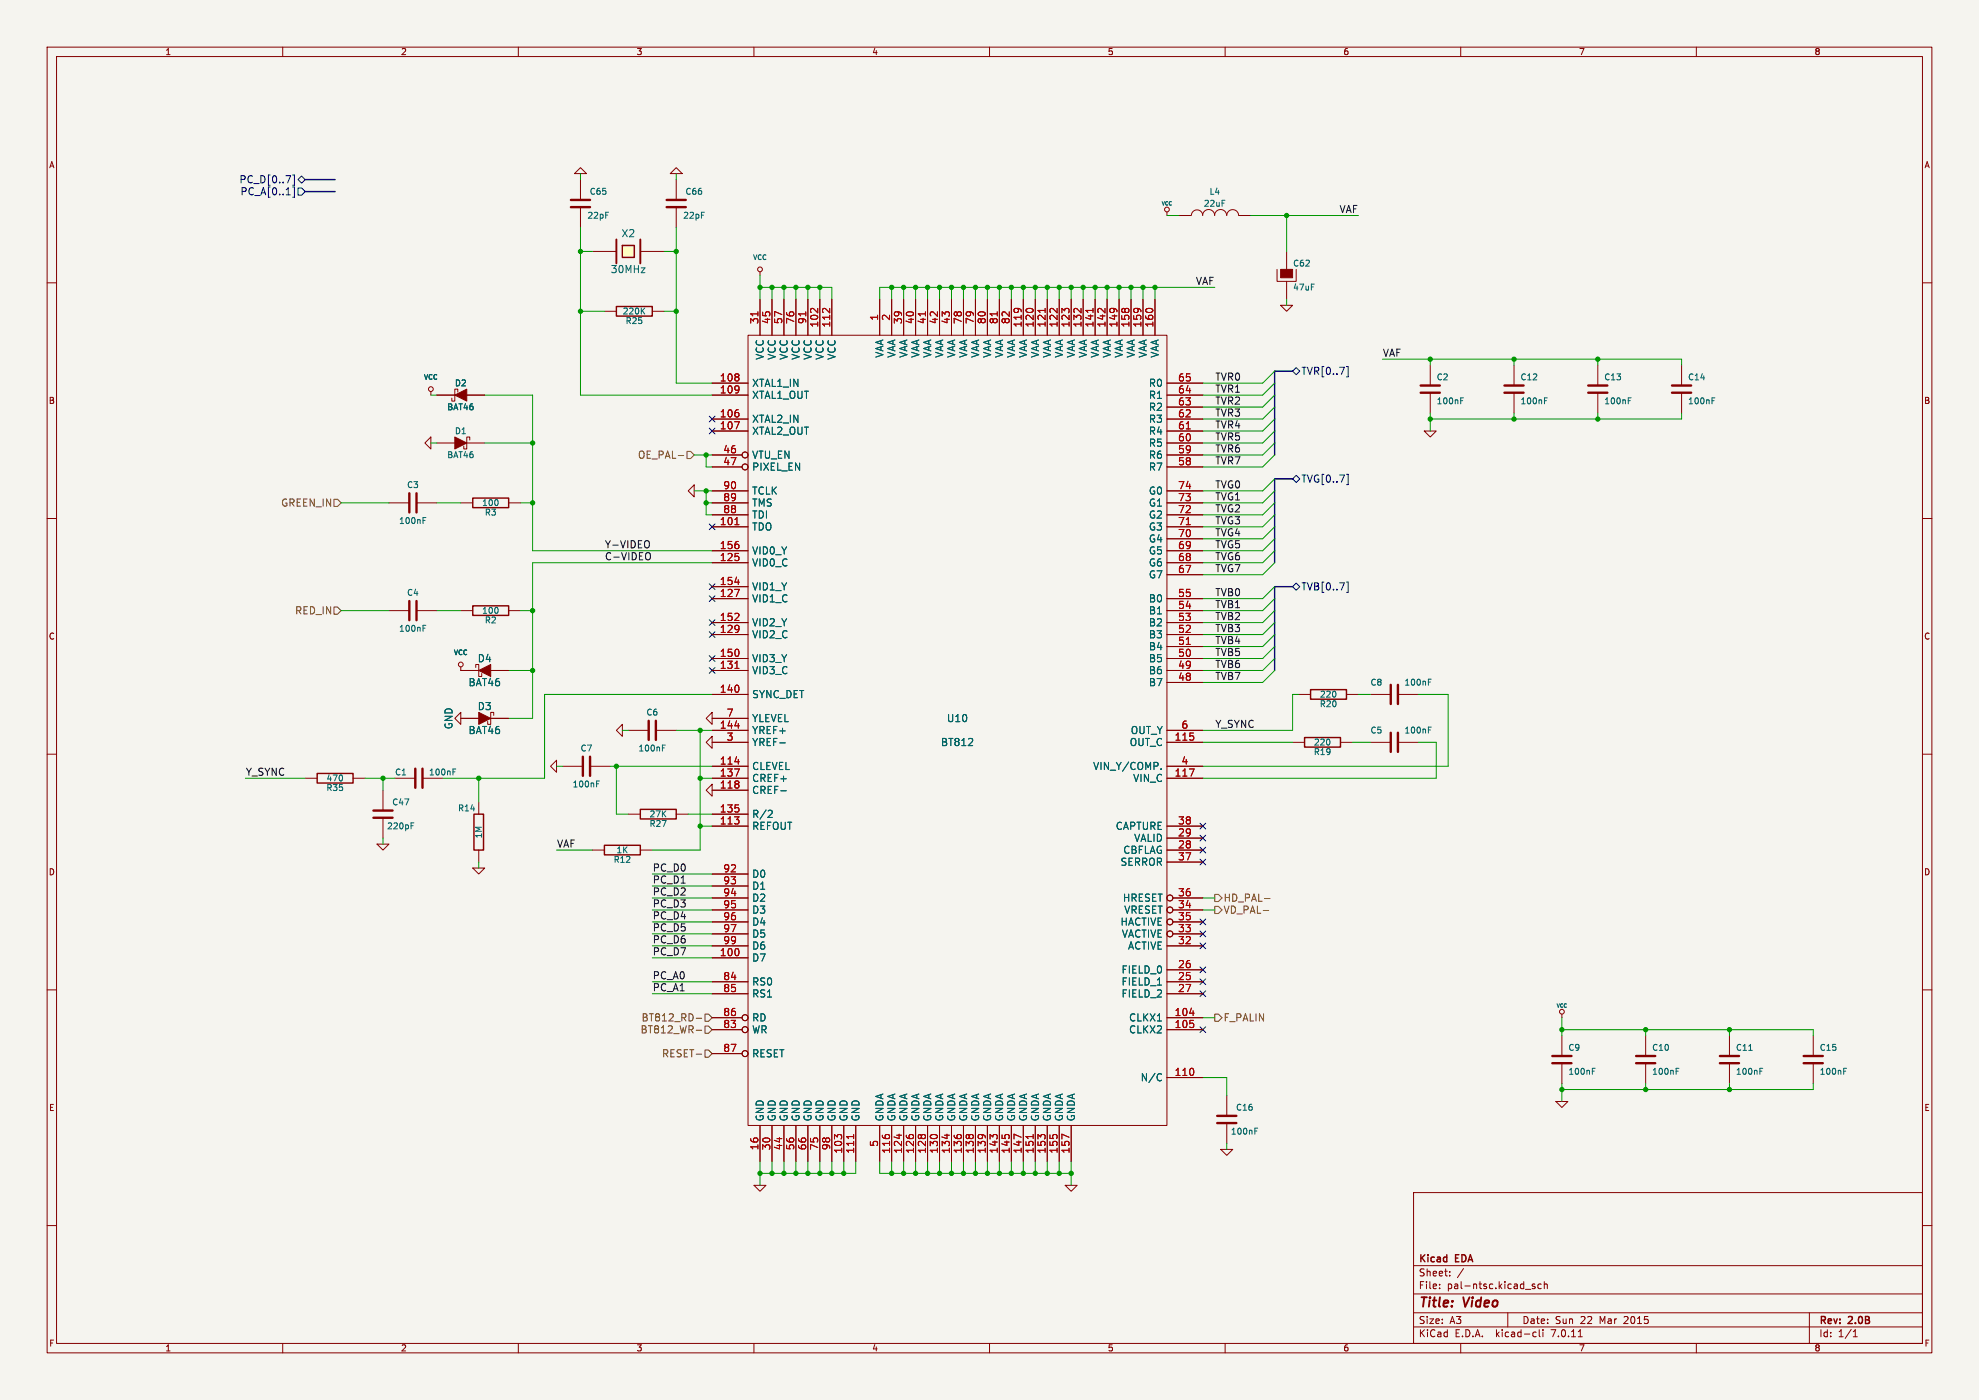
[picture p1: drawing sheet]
<svg xmlns="http://www.w3.org/2000/svg" width="420mm" height="297mm" viewBox="0 0 420 297" stroke-linecap="round" stroke-linejoin="round" font-family="sans-serif">
<path d="M0 0h420v297h-420z" fill="#f5f4ef" stroke="#f5f4ef" stroke-width=".21"/>
<g fill="none" stroke="#840000" stroke-width=".21">
<path d="M10 10h400v277h-400zM12 12h396v273h-396zM60 10v2M110 10v2M160 10v2M210 10v2M260 10v2M310 10v2M360 10v2M121.9 36.8l1.3-1.2 1.3 1.2zM123.2 38.1v4.3M142.2 36.8l1.3-1.2 1.3 1.2z"/>
<path d="M143.5 38.1v4.3M10 60h2M123.2 43.9v4.4M143.5 43.9v4.4M161.3 57.7v.7M247.6 45v.7M250.2 45.7h2.5M252.8 45.7a1.21 1.21 0 0 1 1.2-1.2 1.21 1.21 0 0 1 1.2 1.2M255.2 45.7a1.28 1.28 0 0 1 1.3-1.3 1.28 1.28 0 0 1 1.3 1.3M257.8 45.7a1.3 1.3 0 0 1 1.3-1.3 1.3 1.3 0 0 1 1.2 1.3 1.26 1.26 0 0 1 1.3-1.2 1.26 1.26 0 0 1 1.3 1.2M262.9 45.7h2.5M271 57.2v2.5h4.1v-2.5"/>
<path d="M273 53.3v3.9M273 59.7v3.8M408 60h2M128.3 66h2.5M138.4 66h2.6M158.7 71.1h88.9v167.7h-88.9zM161.3 63.5v7.6M163.8 63.5v7.6M166.4 63.5v7.6M168.9 63.5v7.6M171.4 63.5v7.6M174 63.5v7.6"/>
<path d="M176.5 63.5v7.6M186.7 63.5v7.6M189.2 63.5v7.6M191.8 63.5v7.6M194.3 63.5v7.6M196.8 63.5v7.6M199.4 63.5v7.6M201.9 63.5v7.6M204.5 63.5v7.6M207 63.5v7.6M209.5 63.5v7.6M212.1 63.5v7.6"/>
<path d="M214.6 63.5v7.6M217.2 63.5v7.6M219.7 63.5v7.6M222.2 63.5v7.6M224.8 63.5v7.6M227.3 63.5v7.6M229.9 63.5v7.6M232.4 63.5v7.6M234.9 63.5v7.6M237.5 63.5v7.6M240 63.5v7.6M242.6 63.5v7.6"/>
<path d="M245.1 63.5v7.6M271.8 64.8h2.5l-1.3 1.2zM303.5 77.5v4.3M339.1 77.5v4.3M356.9 77.5v4.3M90.2 94l1.2-1.3v2.6zM91.4 83.1v.7M92.7 83.8h3.8M92.7 94h3.8M97.2 83.2v-.6h-.7v2.5h-.6v-.6M99.1 83.8h3.8M99.1 94h3.8"/>
<path d="M99.7 93.3v-.6h-.6v2.6h-.7v-.7M151.1 83.8h7.6M151.1 88.9h7.6M151.1 91.4h7.6M151.1 81.3h7.6M151.1 96.5h6.4M151.1 99.1h6.4M247.6 83.8h7.7M247.6 94h7.7M247.6 88.9h7.7M247.6 91.4h7.7M247.6 81.3h7.7"/>
<path d="M247.6 96.5h7.7M247.6 99.1h7.7M247.6 86.4h7.7M303.5 83.3v4.3M339.1 83.3v4.3M356.9 83.3v4.3M10 110h2M82.5 106.7h4.4M88.4 106.7h4.3M97.8 106.7h2.5M107.9 106.7h2.6M146 104.1l1.3-1.2v2.5z"/>
<path d="M151.1 106.7h7.6M151.1 111.8h7.6M151.1 119.4h7.6M151.1 116.8h7.6M151.1 109.2h7.6M151.1 104.1h7.6M247.6 106.7h7.7M247.6 111.8h7.7M247.6 119.4h7.7M247.6 116.8h7.7M247.6 114.3h7.7M247.6 109.2h7.7"/>
<path d="M247.6 104.1h7.7M408 110h2M82.5 129.5h4.4M88.4 129.5h4.3M97.8 129.5h2.5M107.9 129.5h2.6M151.1 127h7.6M151.1 134.6h7.6M151.1 139.7h7.6M151.1 132.1h7.6M151.1 124.5h7.6M247.6 127h7.7"/>
<path d="M247.6 134.6h7.7M247.6 139.7h7.7M247.6 132.1h7.7M247.6 137.2h7.7M247.6 129.5h7.7M247.6 121.9h7.7M10 160h2M96.5 152.4l1.3-1.3v2.6zM97.8 141.5v.7h3.8M97.8 152.4h3.8M101 141.6v-.6h.6v2.5h.6v-.6M104.1 152.4h3.8"/>
<path d="M104.1 142.2h3.8M104.8 151.8v-.7h-.7v2.6h-.6v-.7M130.8 154.9l1.3-1.2v2.5zM149.9 152.4l1.2-1.3v2.6zM149.9 157.5l1.2-1.3v2.6zM151.1 152.4h7.6M151.1 142.2h7.6M151.1 157.5h7.6M151.1 147.3h7.6M151.1 154.9h7.6M247.6 142.2h7.7M247.6 157.5h7.7"/>
<path d="M247.6 154.9h7.7M247.6 144.8h7.7M408 160h2M80 179.1h2.5l-1.2 1.2zM81.3 167.6v4.4M81.3 173.5v4.3M83.8 165.1h4.3M89.7 165.1h4.3M116.8 162.6l1.3-1.3v2.5zM133.3 172.7h2.6M143.5 172.7h2.5M149.9 167.6l1.2-1.2v2.5z"/>
<path d="M151.1 165.1h7.6M151.1 172.7h7.6M151.1 175.3h7.6M151.1 162.6h7.6M151.1 167.6h7.6M247.6 165.1h7.7M247.6 175.3h7.7M247.6 162.6h7.7M247.6 177.8h7.7M125.7 180.3h2.6M135.9 180.3h2.5M151.1 198.1h7.6"/>
<path d="M151.1 193h7.6M151.1 195.6h7.6M151.1 190.5h7.6M151.1 185.4h7.6M151.1 188h7.6M247.6 180.3h7.7M247.6 182.9h7.7M248.9 198.1h6.4M248.9 193h6.4M248.9 195.6h6.4M248.9 190.5h6.4M10 210h2"/>
<path d="M151.1 203.2h7.6M151.1 215.9h6.4M151.1 218.4h6.4M151.1 208.3h7.6M151.1 210.8h7.6M151.1 200.7h7.6M247.6 215.9h7.7M247.6 218.4h7.7M247.6 208.3h7.7M247.6 205.7h7.7M247.6 210.8h7.7M247.6 200.7h7.7"/>
<path d="M331.5 215.1v.8M331.5 219.7v4.3M349.2 219.7v4.3M367 219.7v4.3M384.8 219.7v4.3M408 210h2M151.1 223.5h6.4M161.3 238.8v7.6M163.8 238.8v7.6M166.4 238.8v7.6M168.9 238.8v7.6M171.4 238.8v7.6"/>
<path d="M174 238.8v7.6M176.5 238.8v7.6M179.1 238.8v7.6M181.6 238.8v7.6M186.7 238.8v7.6M189.2 238.8v7.6M191.8 238.8v7.6M194.3 238.8v7.6M196.8 238.8v7.6M199.4 238.8v7.6M201.9 238.8v7.6M204.5 238.8v7.6"/>
<path d="M207 238.8v7.6M209.5 238.8v7.6M212.1 238.8v7.6M214.6 238.8v7.6M217.2 238.8v7.6M219.7 238.8v7.6M222.2 238.8v7.6M224.8 238.8v7.6M227.3 238.8v7.6M247.6 228.6h7.7M330.2 233.7h2.5l-1.2 1.2zM331.5 225.6v4.3"/>
<path d="M349.2 225.6v4.3M367 225.6v4.3M384.8 225.6v4.3M10 260h2M226.1 251.5h2.5l-1.3 1.2zM259.1 243.8h2.5l-1.3 1.3zM300 253h108v32h-108zM408 260h2M300 278.5h108M300 274.5h108M300 268.5h108M305.5 273.2v.2"/>
<path d="M305.5 272.5v.1M307.7 270.5v.2M307.7 269.8v.1M310.6 269.1l-1.3 1.9M320 278.5v3M323.7 273.5h1.2M325.7 272.5l-.3-.1-.2 .2v.2l.5 .2v.3h-.5M327.1 272.5l-.4-.1-.3 .3 .1 .6h.6M327.7 272.5l.2-.1 .4 .1 .1 .9M327.7 271.9v1.5M384 278.5v6.5M60 285v2"/>
<path d="M110 285v2M160 285v2M210 285v2M260 285v2M300 281.5h108M310 285v2M325.6 282.6l.4 .1M326 283.5l-.4 .1M326.7 282.1v1.3l.2 .2M327.4 282.1v.1M327.4 282.6v1M334.9 283.6h.9"/>
<path d="M360 285v2M393.3 283.6h.9M393.3 282.5l.4-.4v1.5"/>
<circle cx="161.3" cy="57.2" r=".51"/>
<circle cx="247.7" cy="44.5" r=".51"/>
<circle cx="91.4" cy="82.6" r=".51"/>
<circle cx="158.1" cy="99.1" r=".63"/>
<circle cx="158.1" cy="96.5" r=".63"/>
<circle cx="97.8" cy="141" r=".51"/>
<circle cx="248.3" cy="198.1" r=".63"/>
<circle cx="248.3" cy="193" r=".63"/>
<circle cx="248.3" cy="195.6" r=".63"/>
<circle cx="248.3" cy="190.5" r=".63"/>
<circle cx="158.1" cy="215.9" r=".63"/>
<circle cx="158.1" cy="218.4" r=".63"/>
<circle cx="331.5" cy="214.6" r=".51"/>
<circle cx="158.1" cy="223.5" r=".63"/>
</g>
<g fill="#840000" stroke="#840000" stroke-width=".21">
<path d="M96.5 83.8l2.6-1.2v2.5z"/>
<path d="M101.6 151.1l2.5 1.3-2.5 1.3z"/>
<path d="M96.5 92.7l2.6 1.3-2.6 1.3z"/>
<path d="M101.6 142.2l2.5-1.2v2.5z"/>
<path d="M271.8 57.2h2.5v1.7h-2.5z"/>
</g>
<g fill="none" stroke="#840000" stroke-width=".51">
<path d="M121.2 43.9h4M121.2 42.4h4M141.5 43.9h4M141.5 42.4h4M301.5 83.3h4.1M301.5 81.8h4.1M337.1 83.3h4M337.1 81.8h4M354.8 83.3h4.1M354.8 81.8h4.1M86.9 104.6v4.1M88.4 104.6v4.1"/>
<path d="M86.9 127.5v4.1M88.4 127.5v4.1M79.2 173.5h4.1M79.2 172h4.1M88.1 163.1v4M89.7 163.1v4M329.4 225.6h4.1M329.4 224h4.1M347.2 225.6h4.1M347.2 224h4.1M365 225.6h4.1M365 224h4.1"/>
<path d="M382.8 225.6h4M382.8 224h4"/>
</g>
<path d="M130.8 65h7.6v2.1h-7.6zM100.3 105.7h7.6v2h-7.6zM100.3 128.5h7.6v2.1h-7.6zM128.3 179.3h7.6v2.1h-7.6zM135.9 171.7h7.6v2h-7.6z" fill="none" stroke="#840000" stroke-width=".3"/>
<g fill="none" stroke="#006464" stroke-width=".21">
<path d="M136.3 65.9l.5 .7M136.8 65.3l-.7 .8M310 85h.4M310 84.4h.6M345.6 85h.4M345.6 84.4h.6M363.3 85h.5M363.3 84.4h.6M89.8 110.4h.4M89.8 109.8h.6M89.8 133.3h.4M89.8 132.7h.6"/>
<path d="M165.5 157.6h1.2M87.2 175.2h.5M87.2 174.6h.6M96.1 163.7h.5M96.1 163.1h.6M163.2 171.9l.5 .1 .2 .3-.9 1.1h.9M165.7 167.8h1.2M246.4 163.1v.2M246.2 227.8l.3 .1M246.5 229.2l-.3 .1M337.9 227.2h.5M337.9 226.6h.6"/>
<path d="M355.7 227.2h.4M355.7 226.6h.6M371.1 222.8h.8M373.5 227.2h.4M373.5 226.6h.6M391.3 227.2h.4M391.3 226.6h.6"/>
</g>
<g fill="none" stroke="#a90000" stroke-width=".21">
<path d="M160.8 66.1v.9M171 66.1v.9M196.4 66.1v.9M211.6 66.1v.9M221.8 65.4v.9M232 65.4v.9M251.8 91h.8M156 111.3h.8M251.8 111.3h.8M251.8 136.7h.8M156 141.8h.8M181.2 240.7v.9"/>
<path d="M219.3 240.7v.9"/>
</g>
<path d="M132.1 52.1h2.5v2.5h-2.5z" fill="#ffffc2"/>
<path d="M130.8 50.8v5.1M135.9 50.8v5.1" fill="none" stroke="#840000" stroke-width=".41"/>
<path d="M132.1 52.1h2.5v2.5h-2.5zM276.9 156.5h7.6v2h-7.6zM278.1 146.3h7.6v2h-7.6zM67.3 164.1h7.6v2h-7.6zM100.6 172.7h2v7.6h-2z" fill="none" stroke="#840000" stroke-width=".3"/>
<g fill="none" stroke="#840000" stroke-width=".21">
<path d="M125.7 53.3h5.1M135.9 53.3h5.1M161.3 63.5v7.6M163.8 63.5v7.6M166.4 63.5v7.6M168.9 63.5v7.6M171.4 63.5v7.6M174 63.5v7.6M176.5 63.5v7.6M186.7 63.5v7.6M189.2 63.5v7.6M191.8 63.5v7.6"/>
<path d="M194.3 63.5v7.6M196.8 63.5v7.6M199.4 63.5v7.6M201.9 63.5v7.6M204.5 63.5v7.6M207 63.5v7.6M209.5 63.5v7.6M212.1 63.5v7.6M214.6 63.5v7.6M217.2 63.5v7.6M219.7 63.5v7.6M222.2 63.5v7.6"/>
<path d="M224.8 63.5v7.6M227.3 63.5v7.6M229.9 63.5v7.6M232.4 63.5v7.6M234.9 63.5v7.6M237.5 63.5v7.6M240 63.5v7.6M242.6 63.5v7.6M245.1 63.5v7.6M321.3 77.5v4.3M92.7 83.8h3.8M99.1 83.8h3.8"/>
<path d="M151.1 83.8h7.6M151.1 88.9h7.6M151.1 91.4h7.6M151.1 81.3h7.6M151.1 96.5h6.4M151.1 99.1h6.4M247.6 83.8h7.7M247.6 88.9h7.7M247.6 91.4h7.7M247.6 81.3h7.7M247.6 96.5h7.7M247.6 99.1h7.7"/>
<path d="M247.6 94h7.7M247.6 86.4h7.7M302.3 91.4h2.5l-1.3 1.3zM321.3 83.3v4.3M151.1 111.8h7.6M151.1 119.4h7.6M151.1 116.8h7.6M151.1 109.2h7.6M151.1 106.7h7.6M151.1 104.1h7.6M247.6 111.8h7.7M247.6 119.4h7.7"/>
<path d="M247.6 116.8h7.7M247.6 114.3h7.7M247.6 109.2h7.7M247.6 106.7h7.7M247.6 104.1h7.7M151.1 127h7.6M151.1 134.6h7.6M151.1 139.7h7.6M151.1 132.1h7.6M151.1 124.5h7.6M247.6 127h7.7M247.6 134.6h7.7"/>
<path d="M247.6 139.7h7.7M247.6 132.1h7.7M247.6 137.2h7.7M247.6 129.5h7.7M247.6 121.9h7.7M97.8 142.2h3.8M97.8 152.4h3.8M104.1 142.2h3.8M104.1 152.4h3.8M133.3 154.9h4.4M139.2 154.9h4.3M151.1 154.9h7.6"/>
<path d="M151.1 147.3h7.6M151.1 157.5h7.6M151.1 142.2h7.6M151.1 152.4h7.6M247.6 154.9h7.7M247.6 157.5h7.7M247.6 142.2h7.7M247.6 144.8h7.7M274.3 157.5h2.6M275.6 147.3h2.5M284.5 157.5h2.5M285.7 147.3h2.6"/>
<path d="M290.8 147.3h4.3M290.8 157.5h4.3M296.7 147.3h4.3M296.7 157.5h4.3M64.8 165.1h2.5M74.9 165.1h2.6M101.6 170.2v2.5M119.4 162.6h4.3M125.2 162.6h4.3M151.1 162.6h7.6M151.1 165.1h7.6M151.1 175.3h7.6"/>
<path d="M151.1 167.6h7.6M151.1 172.7h7.6M247.6 162.6h7.7M247.6 165.1h7.7M247.6 175.3h7.7M247.6 177.8h7.7M100.3 184.2h2.6l-1.3 1.2zM101.6 180.3v2.6M151.1 198.1h7.6M151.1 193h7.6M151.1 195.6h7.6M151.1 190.5h7.6"/>
<path d="M151.1 185.4h7.6M151.1 188h7.6M247.6 180.3h7.7M247.6 182.9h7.7M248.9 198.1h6.4M248.9 193h6.4M248.9 195.6h6.4M248.9 190.5h6.4M151.1 203.2h7.6M151.1 215.9h6.4M151.1 218.4h6.4M151.1 208.3h7.6"/>
<path d="M151.1 210.8h7.6M151.1 200.7h7.6M247.6 215.9h7.7M247.6 218.4h7.7M247.6 208.3h7.7M247.6 205.7h7.7M247.6 210.8h7.7M247.6 200.7h7.7M151.1 223.5h6.4M161.3 238.8v7.6M163.8 238.8v7.6M166.4 238.8v7.6"/>
<path d="M168.9 238.8v7.6M171.4 238.8v7.6M174 238.8v7.6M176.5 238.8v7.6M179.1 238.8v7.6M181.6 238.8v7.6M186.7 238.8v7.6M189.2 238.8v7.6M191.8 238.8v7.6M194.3 238.8v7.6M196.8 238.8v7.6M199.4 238.8v7.6"/>
<path d="M201.9 238.8v7.6M204.5 238.8v7.6M207 238.8v7.6M209.5 238.8v7.6M212.1 238.8v7.6M214.6 238.8v7.6M217.2 238.8v7.6M219.7 238.8v7.6M222.2 238.8v7.6M224.8 238.8v7.6M227.3 238.8v7.6M247.6 228.6h7.7"/>
<path d="M260.3 232.4v4.3M260.3 238.3v4.3M160 251.5h2.6l-1.3 1.2z"/>
<circle cx="158.1" cy="99.1" r=".63"/>
<circle cx="158.1" cy="96.5" r=".63"/>
<circle cx="248.3" cy="198.1" r=".63"/>
<circle cx="248.3" cy="193" r=".63"/>
<circle cx="248.3" cy="195.6" r=".63"/>
<circle cx="248.3" cy="190.5" r=".63"/>
<circle cx="158.1" cy="215.9" r=".63"/>
<circle cx="158.1" cy="218.4" r=".63"/>
<circle cx="158.1" cy="223.5" r=".63"/>
</g>
<path d="M319.3 83.3h4M319.3 81.8h4M137.7 152.9v4.1M139.2 152.9v4.1M295.1 145.3v4.1M295.1 155.4v4.1M296.7 145.3v4.1M296.7 155.4v4.1M123.7 160.5v4.1M125.2 160.5v4.1M258.3 238.3h4.1M258.3 236.7h4.1" fill="none" stroke="#840000" stroke-width=".51"/>
<g fill="none" stroke="#006464" stroke-width=".21">
<path d="M327.8 85h.4M327.8 84.4h.6M140.6 158.7h.4M140.6 158.1h.6M165.5 157.6h1.2M303.1 154.9h.5M303.1 154.2h.6M303.1 144.7h.5M303.1 144.1h.6M126.6 166.3h.4M126.6 165.7h.6M163.2 171.9l.5 .1 .2 .3-.9 1.1h.9"/>
<path d="M165.7 167.8h1.2M246.4 163.1v.2M246.2 227.8l.3 .1M246.5 229.2l-.3 .1M266.3 239.9h.4M266.3 239.3h.6"/>
</g>
<g fill="none" stroke="#725600" stroke-width=".21">
<path d="M143.9 96.6h1.2M145.8 95.8h.8l.7 .7-.7 .8h-.8zM70.9 105.9h.7l.8 .8-.8 .7h-.7zM70.9 128.8h.7l.8 .7-.8 .8h-.7zM257.8 189.7h.8l.7 .8-.7 .8h-.8zM257.8 192.3h.8l.7 .7-.7 .8h-.8zM268.1 193.2h1.1M268.4 190.6h1.1M147.8 216h1.1M147.8 218.6h1.1M149.6 215.1h.8l.7 .8-.7 .8h-.8zM149.6 217.7h.8l.7 .7-.7 .8h-.8z"/>
<path d="M257.8 215.1h.8l.7 .8-.7 .8h-.8zM147.8 223.6h1.1M149.6 222.8h.8l.7 .7-.7 .8h-.8z"/>
</g>
<g fill="none" stroke="#000084" stroke-width=".21">
<path d="M62.1 39.7h.4v2.1h-.4M62.1 37.1h.4v2.2h-.4M63.2 39.9h.8l.8 .7-.8 .8h-.8zM63.2 38.1l.8-.8 .8 .8-.8 .8zM274.3 78.7l.8-.7 .7 .7-.7 .8zM285.8 77.8h.3v2.1h-.3M150.5 88.3l1.2 1.2M150.5 90.8l1.2 1.2M151.7 88.3l-1.2 1.2M151.7 90.8l-1.2 1.2M150.5 111.2l1.2 1.2M151.7 111.2l-1.2 1.2"/>
<path d="M274.3 101.6l.8-.8 .7 .8-.7 .8zM285.8 100.6h.3v2.2h-.3M150.5 139.1l1.2 1.2M150.5 134l1.2 1.2M150.5 126.4l1.2 1.2M150.5 131.5l1.2 1.2M150.5 123.9l1.2 1.2M151.7 139.1l-1.2 1.2M151.7 134l-1.2 1.2M151.7 126.4l-1.2 1.2M151.7 131.5l-1.2 1.2M151.7 123.9l-1.2 1.2"/>
<path d="M274.3 124.5l.8-.8 .7 .8-.7 .7zM285.8 123.5h.3v2.2h-.3M150.5 141.6l1.2 1.2M151.7 141.6l-1.2 1.2M254.7 174.7l1.2 1.2M254.7 177.2l1.2 1.2M254.7 179.7l1.2 1.2M255.9 174.7l-1.2 1.2M255.9 177.2l-1.2 1.2M255.9 179.7l-1.2 1.2M254.7 197.5l1.2 1.2M254.7 195l1.2 1.2"/>
<path d="M254.7 182.3l1.2 1.2M255.9 197.5l-1.2 1.2M255.9 195l-1.2 1.2M255.9 182.3l-1.2 1.2M254.7 207.7l1.2 1.2M254.7 200.1l1.2 1.2M254.7 210.2l1.2 1.2M254.7 217.8l1.2 1.2M254.7 205.1l1.2 1.2M255.9 207.7l-1.2 1.2M255.9 200.1l-1.2 1.2M255.9 210.2l-1.2 1.2"/>
<path d="M255.9 217.8l-1.2 1.2M255.9 205.1l-1.2 1.2"/>
</g>
<path d="M137.6 114.8a1.08 1.08 0 0 1 0 1.4M137.7 117.2l.1 .1a.97 .97 0 0 1-.1 1.5" fill="none" stroke="#0f0f0f" stroke-width=".21"/>
<path d="M64.8 38.1h6.3M64.8 40.6h6.3M274.3 78.7h-3.8v17.8M274.3 101.6h-3.8v17.8M274.3 124.5h-3.8v17.7" fill="none" stroke="#000084" stroke-width=".3"/>
<g fill="none" stroke="#009600" stroke-width=".21">
<path d="M123.2 36.8v1.3M143.5 36.8v1.3M123.2 48.3v35.5h27.9M123.2 53.3h2.5M141 53.3h2.5M143.5 48.3v33h7.6M161.3 58.4v5.1M247.6 45.7h2.6M265.4 45.7h22.9M273 45.7v7.6M123.2 66h5.1M141 66h2.5"/>
<path d="M161.3 61h15.2v2.5M163.8 61v2.5M166.4 61v2.5M168.9 61v2.5M171.4 61v2.5M174 61v2.5M189.2 61v2.5M191.8 61v2.5M194.3 61v2.5M196.8 61v2.5M199.4 61v2.5M201.9 61v2.5"/>
<path d="M204.5 61v2.5M207 61v2.5M209.5 61v2.5M212.1 61v2.5M214.6 61v2.5M217.2 61v2.5M219.7 61v2.5M222.2 61v2.5M224.8 61v2.5M227.3 61v2.5M229.9 61v2.5M232.4 61v2.5"/>
<path d="M234.9 61v2.5M237.5 61v2.5M240 61v2.5M242.6 61v2.5M245.1 61v2.5M257.8 61h-71.1v2.5M270.5 78.7l-2.5 2.6h-12.7M273 63.5v1.3M293.4 76.2h63.5v1.3M303.5 76.2v1.3M321.3 76.2v1.3M339.1 76.2v1.3"/>
<path d="M91.4 83.8h1.3M91.4 94h1.3M102.9 83.8h10.1v33h38.1M102.9 94h10.1M147.3 96.5h3.8M149.9 96.5v2.6h1.2M270.5 96.5l-2.5 2.6h-12.7M270.5 94l-2.5 2.5h-12.7M270.5 81.3l-2.5 2.5h-12.7M270.5 86.4l-2.5 2.5h-12.7M270.5 91.4l-2.5 2.6h-12.7M270.5 83.8l-2.5 2.6h-12.7"/>
<path d="M270.5 88.9l-2.5 2.5h-12.7M303.5 87.6v3.8M321.3 87.6v1.3M339.1 87.6v1.3M356.9 87.6v1.3h-53.4M72.4 106.7h10.1M92.7 106.7h5.1M110.5 106.7h2.5M147.3 104.1h3.8M149.9 104.1v5.1h1.2M149.9 106.7h1.2M151.1 119.4h-38.1v33h-5.1"/>
<path d="M270.5 101.6l-2.5 2.5h-12.7M270.5 104.1l-2.5 2.6h-12.7M270.5 106.7l-2.5 2.5h-12.7M270.5 111.8l-2.5 2.5h-12.7M270.5 116.8l-2.5 2.6h-12.7M270.5 109.2l-2.5 2.6h-12.7M270.5 114.3l-2.5 2.5h-12.7M270.5 119.4l-2.5 2.5h-12.7M72.4 129.5h10.1M92.7 129.5h5.1M110.5 129.5h2.5M270.5 127l-2.5 2.5h-12.7"/>
<path d="M270.5 139.7l-2.5 2.5h-12.7M270.5 124.5l-2.5 2.5h-12.7M270.5 132.1l-2.5 2.5h-12.7M270.5 129.5l-2.5 2.6h-12.7M270.5 134.6l-2.5 2.6h-12.7M270.5 137.2l-2.5 2.5h-12.7M107.9 142.2h5.1M132.1 154.9h1.2M143.5 154.9h7.6M148.6 154.9v25.4h-10.2M151.1 147.3h-35.5v17.8h-21.6M255.3 157.5h19"/>
<path d="M270.5 142.2l-2.5 2.6h-12.7M275.6 147.3h-1.3v7.6h-19M287 157.5h3.8M288.3 147.3h2.5M301 147.3h6.3v15.3h-52M301 157.5h3.8v7.6h-49.5M52.1 165.1h12.7M77.5 165.1h6.3M81.3 165.1v2.5M81.3 177.8v1.3M101.6 165.1v5.1M118.1 162.6h1.3"/>
<path d="M129.5 162.6h21.6M130.8 162.6v10.1h2.5M146 172.7h5.1M148.6 175.3h2.5M148.6 165.1h2.5M101.6 182.9v1.3M118.1 180.3h7.6M138.4 190.5h12.7M138.4 188h12.7M138.4 185.4h12.7M138.4 193h12.7M138.4 198.1h12.7"/>
<path d="M138.4 195.6h12.7M255.3 190.5h2.5M255.3 193h2.5M138.4 200.7h12.7M138.4 210.8h12.7M138.4 203.2h12.7M138.4 208.3h12.7M255.3 215.9h2.5M331.5 218.4h53.3v1.3M331.5 215.9v3.8M349.2 218.4v1.3M367 218.4v1.3"/>
<path d="M255.3 228.6h5v3.8M331.5 229.9v3.8M349.2 229.9v1.2M367 229.9v1.2M384.8 229.9v1.2h-53.3M161.3 246.4v5.1M163.8 246.4v2.5M166.4 246.4v2.5M168.9 246.4v2.5M171.4 246.4v2.5M174 246.4v2.5M176.5 246.4v2.5"/>
<path d="M179.1 246.4v2.5M181.6 246.4v2.5h-20.3M186.7 246.4v2.5h40.6M189.2 246.4v2.5M191.8 246.4v2.5M194.3 246.4v2.5M196.8 246.4v2.5M199.4 246.4v2.5M201.9 246.4v2.5M204.5 246.4v2.5M207 246.4v2.5M209.5 246.4v2.5"/>
<path d="M212.1 246.4v2.5M214.6 246.4v2.5M217.2 246.4v2.5M219.7 246.4v2.5M222.2 246.4v2.5M224.8 246.4v2.5M227.3 246.4v5.1M260.3 242.6v1.2"/>
</g>
<g fill="none" stroke="#a90000" stroke-width=".21">
<path d="M160.8 66.1v.9M171 66.1v.9M196.4 66.1v.9M211.6 66.1v.9M221.8 65.4v.9M232 65.4v.9M251.8 91h.8M156 111.3h.8M251.8 111.3h.8M251.8 136.7h.8M156 141.8h.8M181.2 240.7v.9"/>
<path d="M219.3 240.7v.9"/>
</g>
<g fill="#009600" stroke="#009600" stroke-width=".21">
<circle cx="143.5" cy="66" r=".46"/>
<circle cx="143.5" cy="53.3" r=".46"/>
<circle cx="113" cy="94" r=".46"/>
<circle cx="113" cy="106.7" r=".46"/>
<circle cx="123.2" cy="53.3" r=".46"/>
<circle cx="123.2" cy="66" r=".46"/>
<circle cx="176.5" cy="248.9" r=".46"/>
<circle cx="179.1" cy="248.9" r=".46"/>
<circle cx="166.4" cy="248.9" r=".46"/>
<circle cx="168.9" cy="248.9" r=".46"/>
<circle cx="174" cy="248.9" r=".46"/>
<circle cx="171.4" cy="248.9" r=".46"/>
<circle cx="163.8" cy="248.9" r=".46"/>
<circle cx="161.3" cy="248.9" r=".46"/>
<circle cx="214.6" cy="61" r=".46"/>
<circle cx="212.1" cy="61" r=".46"/>
<circle cx="217.2" cy="61" r=".46"/>
<circle cx="199.4" cy="61" r=".46"/>
<circle cx="196.8" cy="61" r=".46"/>
<circle cx="189.2" cy="61" r=".46"/>
<circle cx="191.8" cy="61" r=".46"/>
<circle cx="194.3" cy="61" r=".46"/>
<circle cx="209.5" cy="61" r=".46"/>
<circle cx="207" cy="61" r=".46"/>
<circle cx="201.9" cy="61" r=".46"/>
<circle cx="204.5" cy="61" r=".46"/>
<circle cx="113" cy="129.5" r=".46"/>
<circle cx="113" cy="142.2" r=".46"/>
<circle cx="149.9" cy="104.1" r=".46"/>
<circle cx="149.9" cy="106.7" r=".46"/>
<circle cx="212.1" cy="248.9" r=".46"/>
<circle cx="214.6" cy="248.9" r=".46"/>
<circle cx="204.5" cy="248.9" r=".46"/>
<circle cx="207" cy="248.9" r=".46"/>
<circle cx="194.3" cy="248.9" r=".46"/>
<circle cx="196.8" cy="248.9" r=".46"/>
<circle cx="217.2" cy="248.9" r=".46"/>
<circle cx="191.8" cy="248.9" r=".46"/>
<circle cx="189.2" cy="248.9" r=".46"/>
<circle cx="209.5" cy="248.9" r=".46"/>
<circle cx="199.4" cy="248.9" r=".46"/>
<circle cx="201.9" cy="248.9" r=".46"/>
<circle cx="166.4" cy="61" r=".46"/>
<circle cx="163.8" cy="61" r=".46"/>
<circle cx="149.9" cy="96.5" r=".46"/>
<circle cx="171.4" cy="61" r=".46"/>
<circle cx="168.9" cy="61" r=".46"/>
<circle cx="174" cy="61" r=".46"/>
<circle cx="161.3" cy="61" r=".46"/>
<circle cx="101.6" cy="165.1" r=".46"/>
<circle cx="81.3" cy="165.1" r=".46"/>
<circle cx="148.6" cy="175.3" r=".46"/>
<circle cx="148.6" cy="165.1" r=".46"/>
<circle cx="148.6" cy="154.9" r=".46"/>
<circle cx="130.8" cy="162.6" r=".46"/>
<circle cx="321.3" cy="88.9" r=".46"/>
<circle cx="242.6" cy="61" r=".46"/>
<circle cx="245.1" cy="61" r=".46"/>
<circle cx="339.1" cy="76.2" r=".46"/>
<circle cx="321.3" cy="76.2" r=".46"/>
<circle cx="303.5" cy="88.9" r=".46"/>
<circle cx="303.5" cy="76.2" r=".46"/>
<circle cx="273" cy="45.7" r=".46"/>
<circle cx="224.8" cy="248.9" r=".46"/>
<circle cx="227.3" cy="248.9" r=".46"/>
<circle cx="222.2" cy="248.9" r=".46"/>
<circle cx="219.7" cy="248.9" r=".46"/>
<circle cx="219.7" cy="61" r=".46"/>
<circle cx="222.2" cy="61" r=".46"/>
<circle cx="234.9" cy="61" r=".46"/>
<circle cx="232.4" cy="61" r=".46"/>
<circle cx="237.5" cy="61" r=".46"/>
<circle cx="240" cy="61" r=".46"/>
<circle cx="229.9" cy="61" r=".46"/>
<circle cx="224.8" cy="61" r=".46"/>
<circle cx="227.3" cy="61" r=".46"/>
<circle cx="331.5" cy="218.4" r=".46"/>
<circle cx="349.2" cy="218.4" r=".46"/>
<circle cx="339.1" cy="88.9" r=".46"/>
<circle cx="367" cy="218.4" r=".46"/>
<circle cx="367" cy="231.1" r=".46"/>
<circle cx="331.5" cy="231.1" r=".46"/>
<circle cx="349.2" cy="231.1" r=".46"/>
</g>
<g font-size="2.8" fill="#840000">
<text x="301" y="277.9">Title:</text>
<text x="310.6" y="277.9">Video</text>
</g>
<g font-size="2.1" fill="#000084">
<text x="50.7" y="39.1">PC_D[0..7]</text>
<text x="51" y="41.6">PC_A[0..1]</text>
<text x="276.1" y="79.7">TVR[0..7]</text>
<text x="276.1" y="102.6">TVG[0..7]</text>
<text x="276.1" y="125.5">TVB[0..7]</text>
</g>
<g font-size="2.1" fill="#0f0f0f">
<text x="284.2" y="45.3">VAF</text>
<text x="253.7" y="60.5">VAF</text>
<text x="293.4" y="75.8">VAF</text>
<text x="257.8" y="80.9">TVR0</text>
<text x="257.8" y="83.4">TVR1</text>
<text x="257.8" y="88.5">TVR3</text>
<text x="257.8" y="85.9">TVR2</text>
<text x="257.8" y="91">TVR4</text>
<text x="257.8" y="93.6">TVR5</text>
<text x="257.8" y="98.6">TVR7</text>
<text x="257.8" y="96.1">TVR6</text>
<text x="257.8" y="106.3">TVG1</text>
<text x="257.8" y="103.7">TVG0</text>
<text x="257.8" y="113.9">TVG4</text>
<text x="257.8" y="111.3">TVG3</text>
<text x="257.8" y="108.8">TVG2</text>
<text x="128.3" y="116.4">Y-VIDEO</text>
<text x="128.3" y="119">C-VIDEO</text>
<text x="257.8" y="119">TVG6</text>
<text x="257.8" y="116.4">TVG5</text>
<text x="257.8" y="121.5">TVG7</text>
<text x="257.8" y="126.6">TVB0</text>
<text x="257.8" y="129.1">TVB1</text>
<text x="257.8" y="131.7">TVB2</text>
<text x="257.8" y="134.2">TVB3</text>
<text x="257.8" y="136.7">TVB4</text>
<text x="257.8" y="139.3">TVB5</text>
<text x="257.8" y="141.8">TVB6</text>
<text x="257.8" y="144.4">TVB7</text>
<text x="257.8" y="154.5">Y_SYNC</text>
<text x="52.1" y="164.7">Y_SYNC</text>
<text x="118.1" y="179.9">VAF</text>
<text x="138.4" y="185">PC_D0</text>
<text x="138.4" y="187.5">PC_D1</text>
<text x="138.4" y="190.1">PC_D2</text>
<text x="138.4" y="192.6">PC_D3</text>
<text x="138.4" y="195.2">PC_D4</text>
<text x="138.4" y="197.7">PC_D5</text>
<text x="138.4" y="202.8">PC_D7</text>
<text x="138.4" y="200.2">PC_D6</text>
<text x="138.4" y="207.9">PC_A0</text>
<text x="138.4" y="210.4">PC_A1</text>
</g>
<g font-size="2.1" fill="#006464">
<text x="131.8" y="50.5">X2</text>
<text x="129.5" y="58.1">30MHz</text>
<text x="162.3" y="76.4" transform="rotate(-90 162.3 76.4)">VCC</text>
<text x="164.8" y="76.4" transform="rotate(-90 164.8 76.4)">VCC</text>
<text x="167.4" y="76.4" transform="rotate(-90 167.4 76.4)">VCC</text>
<text x="169.9" y="76.4" transform="rotate(-90 169.9 76.4)">VCC</text>
<text x="172.4" y="76.4" transform="rotate(-90 172.4 76.4)">VCC</text>
<text x="175" y="76.4" transform="rotate(-90 175 76.4)">VCC</text>
<text x="177.5" y="76.4" transform="rotate(-90 177.5 76.4)">VCC</text>
<text x="187.7" y="76" transform="rotate(-90 187.7 76)">VAA</text>
<text x="190.2" y="76" transform="rotate(-90 190.2 76)">VAA</text>
<text x="192.8" y="76" transform="rotate(-90 192.8 76)">VAA</text>
<text x="195.3" y="76" transform="rotate(-90 195.3 76)">VAA</text>
<text x="197.8" y="76" transform="rotate(-90 197.8 76)">VAA</text>
<text x="200.4" y="76" transform="rotate(-90 200.4 76)">VAA</text>
<text x="202.9" y="76" transform="rotate(-90 202.9 76)">VAA</text>
<text x="205.5" y="76" transform="rotate(-90 205.5 76)">VAA</text>
<text x="208" y="76" transform="rotate(-90 208 76)">VAA</text>
<text x="210.5" y="76" transform="rotate(-90 210.5 76)">VAA</text>
<text x="213.1" y="76" transform="rotate(-90 213.1 76)">VAA</text>
<text x="215.6" y="76" transform="rotate(-90 215.6 76)">VAA</text>
<text x="218.2" y="76" transform="rotate(-90 218.2 76)">VAA</text>
<text x="220.7" y="76" transform="rotate(-90 220.7 76)">VAA</text>
<text x="223.2" y="76" transform="rotate(-90 223.2 76)">VAA</text>
<text x="225.8" y="76" transform="rotate(-90 225.8 76)">VAA</text>
<text x="228.3" y="76" transform="rotate(-90 228.3 76)">VAA</text>
<text x="230.9" y="76" transform="rotate(-90 230.9 76)">VAA</text>
<text x="233.4" y="76" transform="rotate(-90 233.4 76)">VAA</text>
<text x="235.9" y="76" transform="rotate(-90 235.9 76)">VAA</text>
<text x="238.5" y="76" transform="rotate(-90 238.5 76)">VAA</text>
<text x="241" y="76" transform="rotate(-90 241 76)">VAA</text>
<text x="243.6" y="76" transform="rotate(-90 243.6 76)">VAA</text>
<text x="246.1" y="76" transform="rotate(-90 246.1 76)">VAA</text>
<text x="159.5" y="82.3">XTAL1_IN</text>
<text x="243.8" y="82.3">R0</text>
<text x="159.5" y="89.9">XTAL2_IN</text>
<text x="159.5" y="84.8">XTAL1_OUT</text>
<text x="243.8" y="89.9">R3</text>
<text x="243.8" y="87.4">R2</text>
<text x="243.8" y="84.8">R1</text>
<text x="159.5" y="92.4">XTAL2_OUT</text>
<text x="243.8" y="95">R5</text>
<text x="243.8" y="92.4">R4</text>
<text x="159.5" y="97.5">VTU_EN</text>
<text x="159.5" y="100.1">PIXEL_EN</text>
<text x="243.8" y="100.1">R7</text>
<text x="243.8" y="97.5">R6</text>
<text x="159.5" y="107.7">TMS</text>
<text x="159.5" y="105.1">TCLK</text>
<text x="243.8" y="107.7">G1</text>
<text x="243.8" y="105.1">G0</text>
<text x="159.5" y="112.8">TDO</text>
<text x="159.5" y="110.2">TDI</text>
<text x="243.8" y="112.8">G3</text>
<text x="243.8" y="110.2">G2</text>
<text x="159.5" y="117.8">VID0_Y</text>
<text x="243.8" y="117.8">G5</text>
<text x="243.8" y="115.3">G4</text>
<text x="159.5" y="120.4">VID0_C</text>
<text x="159.5" y="125.5">VID1_Y</text>
<text x="243.8" y="122.9">G7</text>
<text x="243.8" y="120.4">G6</text>
<text x="159.5" y="128">VID1_C</text>
<text x="243.8" y="130.5">B1</text>
<text x="243.8" y="128">B0</text>
<text x="159.5" y="135.6">VID2_C</text>
<text x="159.5" y="133.1">VID2_Y</text>
<text x="243.8" y="135.6">B3</text>
<text x="243.8" y="133.1">B2</text>
<text x="101.3" y="140.7">D4</text>
<text x="159.5" y="143.2">VID3_C</text>
<text x="159.5" y="140.7">VID3_Y</text>
<text x="243.8" y="143.2">B6</text>
<text x="243.8" y="140.7">B5</text>
<text x="243.8" y="138.2">B4</text>
<text x="99.3" y="145.8">BAT46</text>
<text x="159.5" y="148.3">SYNC_DET</text>
<text x="243.8" y="145.8">B7</text>
<text x="96.2" y="154.8" transform="rotate(-90 96.2 154.8)">GND</text>
<text x="99.3" y="155.9">BAT46</text>
<text x="101.3" y="150.9">D3</text>
<text x="159.5" y="155.9">YREF+</text>
<text x="159.5" y="153.4">YLEVEL</text>
<text x="200.9" y="153.4">U10</text>
<text x="239.9" y="155.9">OUT_Y</text>
<text x="159.5" y="158.5">YREF-</text>
<text x="199.6" y="158.5">BT812</text>
<text x="239.7" y="158.5">OUT_C</text>
<text x="159.5" y="163.6">CLEVEL</text>
<text x="159.5" y="166.1">CREF+</text>
<text x="231.9" y="163.6">VIN_Y/COMP.</text>
<text x="240.4" y="166.1">VIN_C</text>
<text x="159.5" y="168.6">CREF-</text>
<text x="159.5" y="173.7">R/2</text>
<text x="159.5" y="176.3">REFOUT</text>
<text x="236.7" y="176.3">CAPTURE</text>
<text x="240.6" y="178.8">VALID</text>
<text x="237.7" y="183.9">SERROR</text>
<text x="238.3" y="181.3">CBFLAG</text>
<text x="159.5" y="186.4">D0</text>
<text x="159.5" y="189">D1</text>
<text x="159.5" y="191.5">D2</text>
<text x="238.2" y="191.5">HRESET</text>
<text x="159.5" y="194">D3</text>
<text x="159.5" y="196.6">D4</text>
<text x="237.7" y="196.6">HACTIVE</text>
<text x="238.5" y="194">VRESET</text>
<text x="159.5" y="199.1">D5</text>
<text x="159.5" y="201.7">D6</text>
<text x="238" y="199.1">VACTIVE</text>
<text x="239.3" y="201.7">ACTIVE</text>
<text x="159.5" y="204.2">D7</text>
<text x="159.5" y="209.3">RS0</text>
<text x="238" y="209.3">FIELD_1</text>
<text x="238" y="206.7">FIELD_0</text>
<text x="159.5" y="211.8">RS1</text>
<text x="238" y="211.8">FIELD_2</text>
<text x="159.5" y="219.4">WR</text>
<text x="159.5" y="216.9">RD</text>
<text x="239.6" y="216.9">CLKX1</text>
<text x="239.6" y="219.4">CLKX2</text>
<text x="159.5" y="224.5">RESET</text>
<text x="242" y="229.6">N/C</text>
<text x="162.3" y="238" transform="rotate(-90 162.3 238)">GND</text>
<text x="164.8" y="238" transform="rotate(-90 164.8 238)">GND</text>
<text x="167.4" y="238" transform="rotate(-90 167.4 238)">GND</text>
<text x="169.9" y="238" transform="rotate(-90 169.9 238)">GND</text>
<text x="172.4" y="238" transform="rotate(-90 172.4 238)">GND</text>
<text x="175" y="238" transform="rotate(-90 175 238)">GND</text>
<text x="177.5" y="238" transform="rotate(-90 177.5 238)">GND</text>
<text x="180.1" y="238" transform="rotate(-90 180.1 238)">GND</text>
<text x="182.6" y="238" transform="rotate(-90 182.6 238)">GND</text>
<text x="187.7" y="238" transform="rotate(-90 187.7 238)">GNDA</text>
<text x="190.2" y="238" transform="rotate(-90 190.2 238)">GNDA</text>
<text x="192.8" y="238" transform="rotate(-90 192.8 238)">GNDA</text>
<text x="195.3" y="238" transform="rotate(-90 195.3 238)">GNDA</text>
<text x="197.8" y="238" transform="rotate(-90 197.8 238)">GNDA</text>
<text x="200.4" y="238" transform="rotate(-90 200.4 238)">GNDA</text>
<text x="202.9" y="238" transform="rotate(-90 202.9 238)">GNDA</text>
<text x="205.5" y="238" transform="rotate(-90 205.5 238)">GNDA</text>
<text x="208" y="238" transform="rotate(-90 208 238)">GNDA</text>
<text x="210.5" y="238" transform="rotate(-90 210.5 238)">GNDA</text>
<text x="213.1" y="238" transform="rotate(-90 213.1 238)">GNDA</text>
<text x="215.6" y="238" transform="rotate(-90 215.6 238)">GNDA</text>
<text x="218.2" y="238" transform="rotate(-90 218.2 238)">GNDA</text>
<text x="220.7" y="238" transform="rotate(-90 220.7 238)">GNDA</text>
<text x="223.2" y="238" transform="rotate(-90 223.2 238)">GNDA</text>
<text x="225.8" y="238" transform="rotate(-90 225.8 238)">GNDA</text>
<text x="228.3" y="238" transform="rotate(-90 228.3 238)">GNDA</text>
</g>
<g font-size="2.1" fill="#a90000">
<text x="161" y="68.8" transform="rotate(-90 161 68.8)">31</text>
<text x="163.6" y="68.8" transform="rotate(-90 163.6 68.8)">45</text>
<text x="166.1" y="68.8" transform="rotate(-90 166.1 68.8)">57</text>
<text x="168.7" y="68.8" transform="rotate(-90 168.7 68.8)">76</text>
<text x="171.2" y="68.8" transform="rotate(-90 171.2 68.8)">91</text>
<text x="173.7" y="69.6" transform="rotate(-90 173.7 69.6)">102</text>
<text x="176.3" y="69.6" transform="rotate(-90 176.3 69.6)">112</text>
<text x="186.4" y="68.1" transform="rotate(-90 186.4 68.1)">1</text>
<text x="189" y="68.1" transform="rotate(-90 189 68.1)">2</text>
<text x="191.5" y="68.8" transform="rotate(-90 191.5 68.8)">39</text>
<text x="194.1" y="68.8" transform="rotate(-90 194.1 68.8)">40</text>
<text x="196.6" y="68.8" transform="rotate(-90 196.6 68.8)">41</text>
<text x="199.1" y="68.8" transform="rotate(-90 199.1 68.8)">42</text>
<text x="201.7" y="68.8" transform="rotate(-90 201.7 68.8)">43</text>
<text x="204.2" y="68.8" transform="rotate(-90 204.2 68.8)">78</text>
<text x="206.8" y="68.8" transform="rotate(-90 206.8 68.8)">79</text>
<text x="209.3" y="68.8" transform="rotate(-90 209.3 68.8)">80</text>
<text x="211.8" y="68.8" transform="rotate(-90 211.8 68.8)">81</text>
<text x="214.4" y="68.8" transform="rotate(-90 214.4 68.8)">82</text>
<text x="216.9" y="69.6" transform="rotate(-90 216.9 69.6)">119</text>
<text x="219.5" y="69.6" transform="rotate(-90 219.5 69.6)">120</text>
<text x="222" y="69.6" transform="rotate(-90 222 69.6)">121</text>
<text x="224.5" y="69.6" transform="rotate(-90 224.5 69.6)">122</text>
<text x="227.1" y="69.6" transform="rotate(-90 227.1 69.6)">123</text>
<text x="229.6" y="69.6" transform="rotate(-90 229.6 69.6)">132</text>
<text x="232.2" y="69.6" transform="rotate(-90 232.2 69.6)">141</text>
<text x="234.7" y="69.6" transform="rotate(-90 234.7 69.6)">142</text>
<text x="237.2" y="69.6" transform="rotate(-90 237.2 69.6)">149</text>
<text x="239.8" y="69.6" transform="rotate(-90 239.8 69.6)">158</text>
<text x="242.3" y="69.6" transform="rotate(-90 242.3 69.6)">159</text>
<text x="244.9" y="69.6" transform="rotate(-90 244.9 69.6)">160</text>
<text x="152.7" y="81">108</text>
<text x="152.7" y="83.6">109</text>
<text x="249.9" y="83.6">64</text>
<text x="249.9" y="81">65</text>
<text x="152.7" y="88.6">106</text>
<text x="249.9" y="88.6">62</text>
<text x="249.9" y="86.1">63</text>
<text x="152.7" y="91.2">107</text>
<text x="249.9" y="93.7">60</text>
<text x="249.9" y="91.2">61</text>
<text x="153.4" y="96.3">46</text>
<text x="153.4" y="98.8">47</text>
<text x="249.9" y="98.8">58</text>
<text x="249.9" y="96.3">59</text>
<text x="153.4" y="106.4">89</text>
<text x="153.4" y="103.9">90</text>
<text x="249.9" y="106.4">73</text>
<text x="249.9" y="103.9">74</text>
<text x="152.7" y="111.5">101</text>
<text x="153.4" y="109">88</text>
<text x="249.9" y="111.5">71</text>
<text x="249.9" y="109">72</text>
<text x="152.7" y="119.1">125</text>
<text x="152.7" y="116.6">156</text>
<text x="249.9" y="119.1">68</text>
<text x="249.9" y="116.6">69</text>
<text x="249.9" y="114">70</text>
<text x="152.7" y="124.2">154</text>
<text x="249.9" y="121.7">67</text>
<text x="152.7" y="126.7">127</text>
<text x="152.7" y="131.8">152</text>
<text x="249.9" y="131.8">53</text>
<text x="249.9" y="129.3">54</text>
<text x="249.9" y="126.7">55</text>
<text x="152.7" y="134.4">129</text>
<text x="249.9" y="136.9">51</text>
<text x="249.9" y="134.4">52</text>
<text x="152.7" y="142">131</text>
<text x="152.7" y="139.4">150</text>
<text x="249.9" y="142">49</text>
<text x="249.9" y="139.4">50</text>
<text x="152.7" y="147.1">140</text>
<text x="249.9" y="144.5">48</text>
<text x="152.7" y="154.7">144</text>
<text x="154.1" y="152.1">7</text>
<text x="250.7" y="154.7">6</text>
<text x="154.1" y="157.2">3</text>
<text x="249.2" y="157.2">115</text>
<text x="152.7" y="162.3">114</text>
<text x="152.7" y="167.4">118</text>
<text x="152.7" y="164.8">137</text>
<text x="249.2" y="164.8">117</text>
<text x="250.7" y="162.3">4</text>
<text x="152.7" y="172.5">135</text>
<text x="152.7" y="175">113</text>
<text x="249.9" y="177.5">29</text>
<text x="249.9" y="175">38</text>
<text x="153.4" y="185.2">92</text>
<text x="249.9" y="180.1">28</text>
<text x="249.9" y="182.6">37</text>
<text x="153.4" y="187.7">93</text>
<text x="153.4" y="190.2">94</text>
<text x="249.9" y="190.2">36</text>
<text x="153.4" y="192.8">95</text>
<text x="153.4" y="195.3">96</text>
<text x="153.4" y="197.9">97</text>
<text x="249.9" y="197.9">33</text>
<text x="249.9" y="192.8">34</text>
<text x="249.9" y="195.3">35</text>
<text x="152.7" y="202.9">100</text>
<text x="153.4" y="200.4">99</text>
<text x="249.9" y="200.4">32</text>
<text x="153.4" y="208">84</text>
<text x="249.9" y="208">25</text>
<text x="249.9" y="205.5">26</text>
<text x="153.4" y="210.6">85</text>
<text x="153.4" y="215.6">86</text>
<text x="249.2" y="215.6">104</text>
<text x="249.9" y="210.6">27</text>
<text x="153.4" y="218.2">83</text>
<text x="249.2" y="218.2">105</text>
<text x="153.4" y="223.3">87</text>
<text x="249.2" y="228.3">110</text>
<text x="161" y="244.1" transform="rotate(-90 161 244.1)">16</text>
<text x="163.6" y="244.1" transform="rotate(-90 163.6 244.1)">30</text>
<text x="166.1" y="244.1" transform="rotate(-90 166.1 244.1)">44</text>
<text x="168.7" y="244.1" transform="rotate(-90 168.7 244.1)">56</text>
<text x="171.2" y="244.1" transform="rotate(-90 171.2 244.1)">66</text>
<text x="173.7" y="244.1" transform="rotate(-90 173.7 244.1)">75</text>
<text x="176.3" y="244.1" transform="rotate(-90 176.3 244.1)">98</text>
<text x="178.8" y="244.8" transform="rotate(-90 178.8 244.8)">103</text>
<text x="181.4" y="244.8" transform="rotate(-90 181.4 244.8)">111</text>
<text x="186.4" y="243.4" transform="rotate(-90 186.4 243.4)">5</text>
<text x="189" y="244.8" transform="rotate(-90 189 244.8)">116</text>
<text x="191.5" y="244.8" transform="rotate(-90 191.5 244.8)">124</text>
<text x="194.1" y="244.8" transform="rotate(-90 194.1 244.8)">126</text>
<text x="196.6" y="244.8" transform="rotate(-90 196.6 244.8)">128</text>
<text x="199.1" y="244.8" transform="rotate(-90 199.1 244.8)">130</text>
<text x="201.7" y="244.8" transform="rotate(-90 201.7 244.8)">134</text>
<text x="204.2" y="244.8" transform="rotate(-90 204.2 244.8)">136</text>
<text x="206.8" y="244.8" transform="rotate(-90 206.8 244.8)">138</text>
<text x="209.3" y="244.8" transform="rotate(-90 209.3 244.8)">139</text>
<text x="211.8" y="244.8" transform="rotate(-90 211.8 244.8)">143</text>
<text x="214.4" y="244.8" transform="rotate(-90 214.4 244.8)">145</text>
<text x="216.9" y="244.8" transform="rotate(-90 216.9 244.8)">147</text>
<text x="219.5" y="244.8" transform="rotate(-90 219.5 244.8)">151</text>
<text x="222" y="244.8" transform="rotate(-90 222 244.8)">153</text>
<text x="224.5" y="244.8" transform="rotate(-90 224.5 244.8)">155</text>
<text x="227.1" y="244.8" transform="rotate(-90 227.1 244.8)">157</text>
</g>
<g font-size="2.1" fill="#725600">
<text x="135.3" y="97.5">OE_PAL-</text>
<text x="59.6" y="107.7">GREEN_IN</text>
<text x="62.6" y="130.5">RED_IN</text>
<text x="259.6" y="191.5">HD_PAL-</text>
<text x="259.6" y="194">VD_PAL-</text>
<text x="135.9" y="219.4">BT812_WR-</text>
<text x="136.1" y="216.9">BT812_RD-</text>
<text x="259.6" y="216.9">F_PALIN</text>
<text x="140.4" y="224.5">RESET-</text>
</g>
<g font-size="2.1" fill="#840000">
<text x="301" y="268.2">Kicad</text>
<text x="308.9" y="268.2">EDA</text>
<text x="301" y="273.7">File:</text>
<text x="301" y="271">Sheet:</text>
<text x="307.1" y="273.7">pal-ntsc.kicad_sch</text>
<text x="301" y="281.1">Size:</text>
<text x="307.6" y="281.1">A3</text>
<text x="323" y="281.1">Date:</text>
<text x="330" y="281.1">Sun</text>
<text x="335.4" y="281.1">22</text>
<text x="339.6" y="281.1">Mar</text>
<text x="344.9" y="281.1">2015</text>
<text x="386" y="281.3">Rev:</text>
<text x="392.4" y="281.3">2.0B</text>
<text x="301" y="283.9">KiCad</text>
<text x="308.7" y="283.9">E.D.A.</text>
<text x="317.6" y="283.9">kicad-cli</text>
<text x="329.5" y="283.9">7.0.11</text>
<text x="386" y="283.9">Id:</text>
<text x="390.1" y="283.9">1/1</text>
</g>
<g font-size="1.8" fill="#840000">
<text x="35" y="11.9">1</text>
<text x="85" y="11.9">2</text>
<text x="135" y="11.9">3</text>
<text x="185" y="11.9">4</text>
<text x="235" y="11.9">5</text>
<text x="285" y="11.9">6</text>
<text x="335" y="11.9">7</text>
<text x="385" y="11.9">8</text>
<text x="10.3" y="35.9">A</text>
<text x="408.3" y="35.9">A</text>
<text x="10.3" y="85.9">B</text>
<text x="408.2" y="85.9">B</text>
<text x="10.3" y="135.9">C</text>
<text x="408.2" y="135.9">C</text>
<text x="10.3" y="185.9">D</text>
<text x="408.2" y="185.9">D</text>
<text x="10.3" y="235.9">E</text>
<text x="408.3" y="235.9">E</text>
<text x="10.3" y="285.9">F</text>
<text x="35" y="286.9">1</text>
<text x="85" y="286.9">2</text>
<text x="135" y="286.9">3</text>
<text x="185" y="286.9">4</text>
<text x="235" y="286.9">5</text>
<text x="285" y="286.9">6</text>
<text x="335" y="286.9">7</text>
<text x="385" y="286.9">8</text>
<text x="408.3" y="285.9">F</text>
</g>
<g font-size="1.8" fill="#006464">
<text x="125.1" y="41.5">C65</text>
<text x="145.4" y="41.5">C66</text>
<text x="256.6" y="41.5">L4</text>
<text x="124.6" y="46.6">22pF</text>
<text x="144.9" y="46.6">22pF</text>
<text x="255.4" y="44">22uF</text>
<text x="274.3" y="56.7">C62</text>
<text x="274.3" y="61.8">47uF</text>
<text x="132.1" y="66.9">220K</text>
<text x="132.7" y="68.9">R25</text>
<text x="96.4" y="82.1">D2</text>
<text x="304.8" y="80.9">C2</text>
<text x="322.6" y="80.9">C12</text>
<text x="340.4" y="80.9">C13</text>
<text x="358.2" y="80.9">C14</text>
<text x="94.8" y="87.2">BAT46</text>
<text x="304.8" y="86">100nF</text>
<text x="322.6" y="86">100nF</text>
<text x="340.4" y="86">100nF</text>
<text x="358.2" y="86">100nF</text>
<text x="96.4" y="92.3">D1</text>
<text x="94.8" y="97.4">BAT46</text>
<text x="86.3" y="103.7">C3</text>
<text x="102.2" y="107.5">100</text>
<text x="84.6" y="111.4">100nF</text>
<text x="102.8" y="109.6">R3</text>
<text x="86.3" y="126.6">C4</text>
<text x="102.2" y="130.4">100</text>
<text x="84.6" y="134.2">100nF</text>
<text x="102.8" y="132.4">R2</text>
<text x="280" y="148.2">220</text>
<text x="290.8" y="145.6">C8</text>
<text x="298" y="145.6">100nF</text>
<text x="137.1" y="152">C6</text>
<text x="280" y="150.2">R20</text>
<text x="290.8" y="155.8">C5</text>
<text x="298" y="155.8">100nF</text>
<text x="123.1" y="159.6">C7</text>
<text x="135.4" y="159.6">100nF</text>
<text x="278.7" y="160.4">R19</text>
<text x="278.8" y="158.3">220</text>
<text x="69.2" y="168">R35</text>
<text x="69.2" y="166">470</text>
<text x="83.7" y="164.7">C1</text>
<text x="90.9" y="164.7">100nF</text>
<text x="121.4" y="167.2">100nF</text>
<text x="83.1" y="171">C47</text>
<text x="97.1" y="172.3">R14</text>
<text x="137.8" y="173.6">27K</text>
<text x="82.1" y="176.1">220pF</text>
<text x="102.5" y="178" transform="rotate(-90 102.5 178)">1M</text>
<text x="137.8" y="175.6">R27</text>
<text x="130.1" y="183.2">R12</text>
<text x="130.7" y="181.2">1K</text>
<text x="332.8" y="223.1">C9</text>
<text x="350.5" y="223.1">C10</text>
<text x="368.3" y="223.1">C11</text>
<text x="386.1" y="223.1">C15</text>
<text x="332.8" y="228.2">100nF</text>
<text x="350.5" y="228.2">100nF</text>
<text x="368.3" y="228.2">100nF</text>
<text x="386.1" y="228.2">100nF</text>
<text x="262.2" y="235.8">C16</text>
<text x="261.1" y="240.9">100nF</text>
</g>
<g font-size="1.4" fill="#006464">
<text x="159.7" y="55.3">VCC</text>
<text x="89.9" y="80.7">VCC</text>
<text x="96.2" y="139.2">VCC</text>
</g>
<g font-size="1.1" fill="#006464">
<text x="246.4" y="43.8">VCC</text>
<text x="330.2" y="214">VCC</text>
</g>
</svg>
